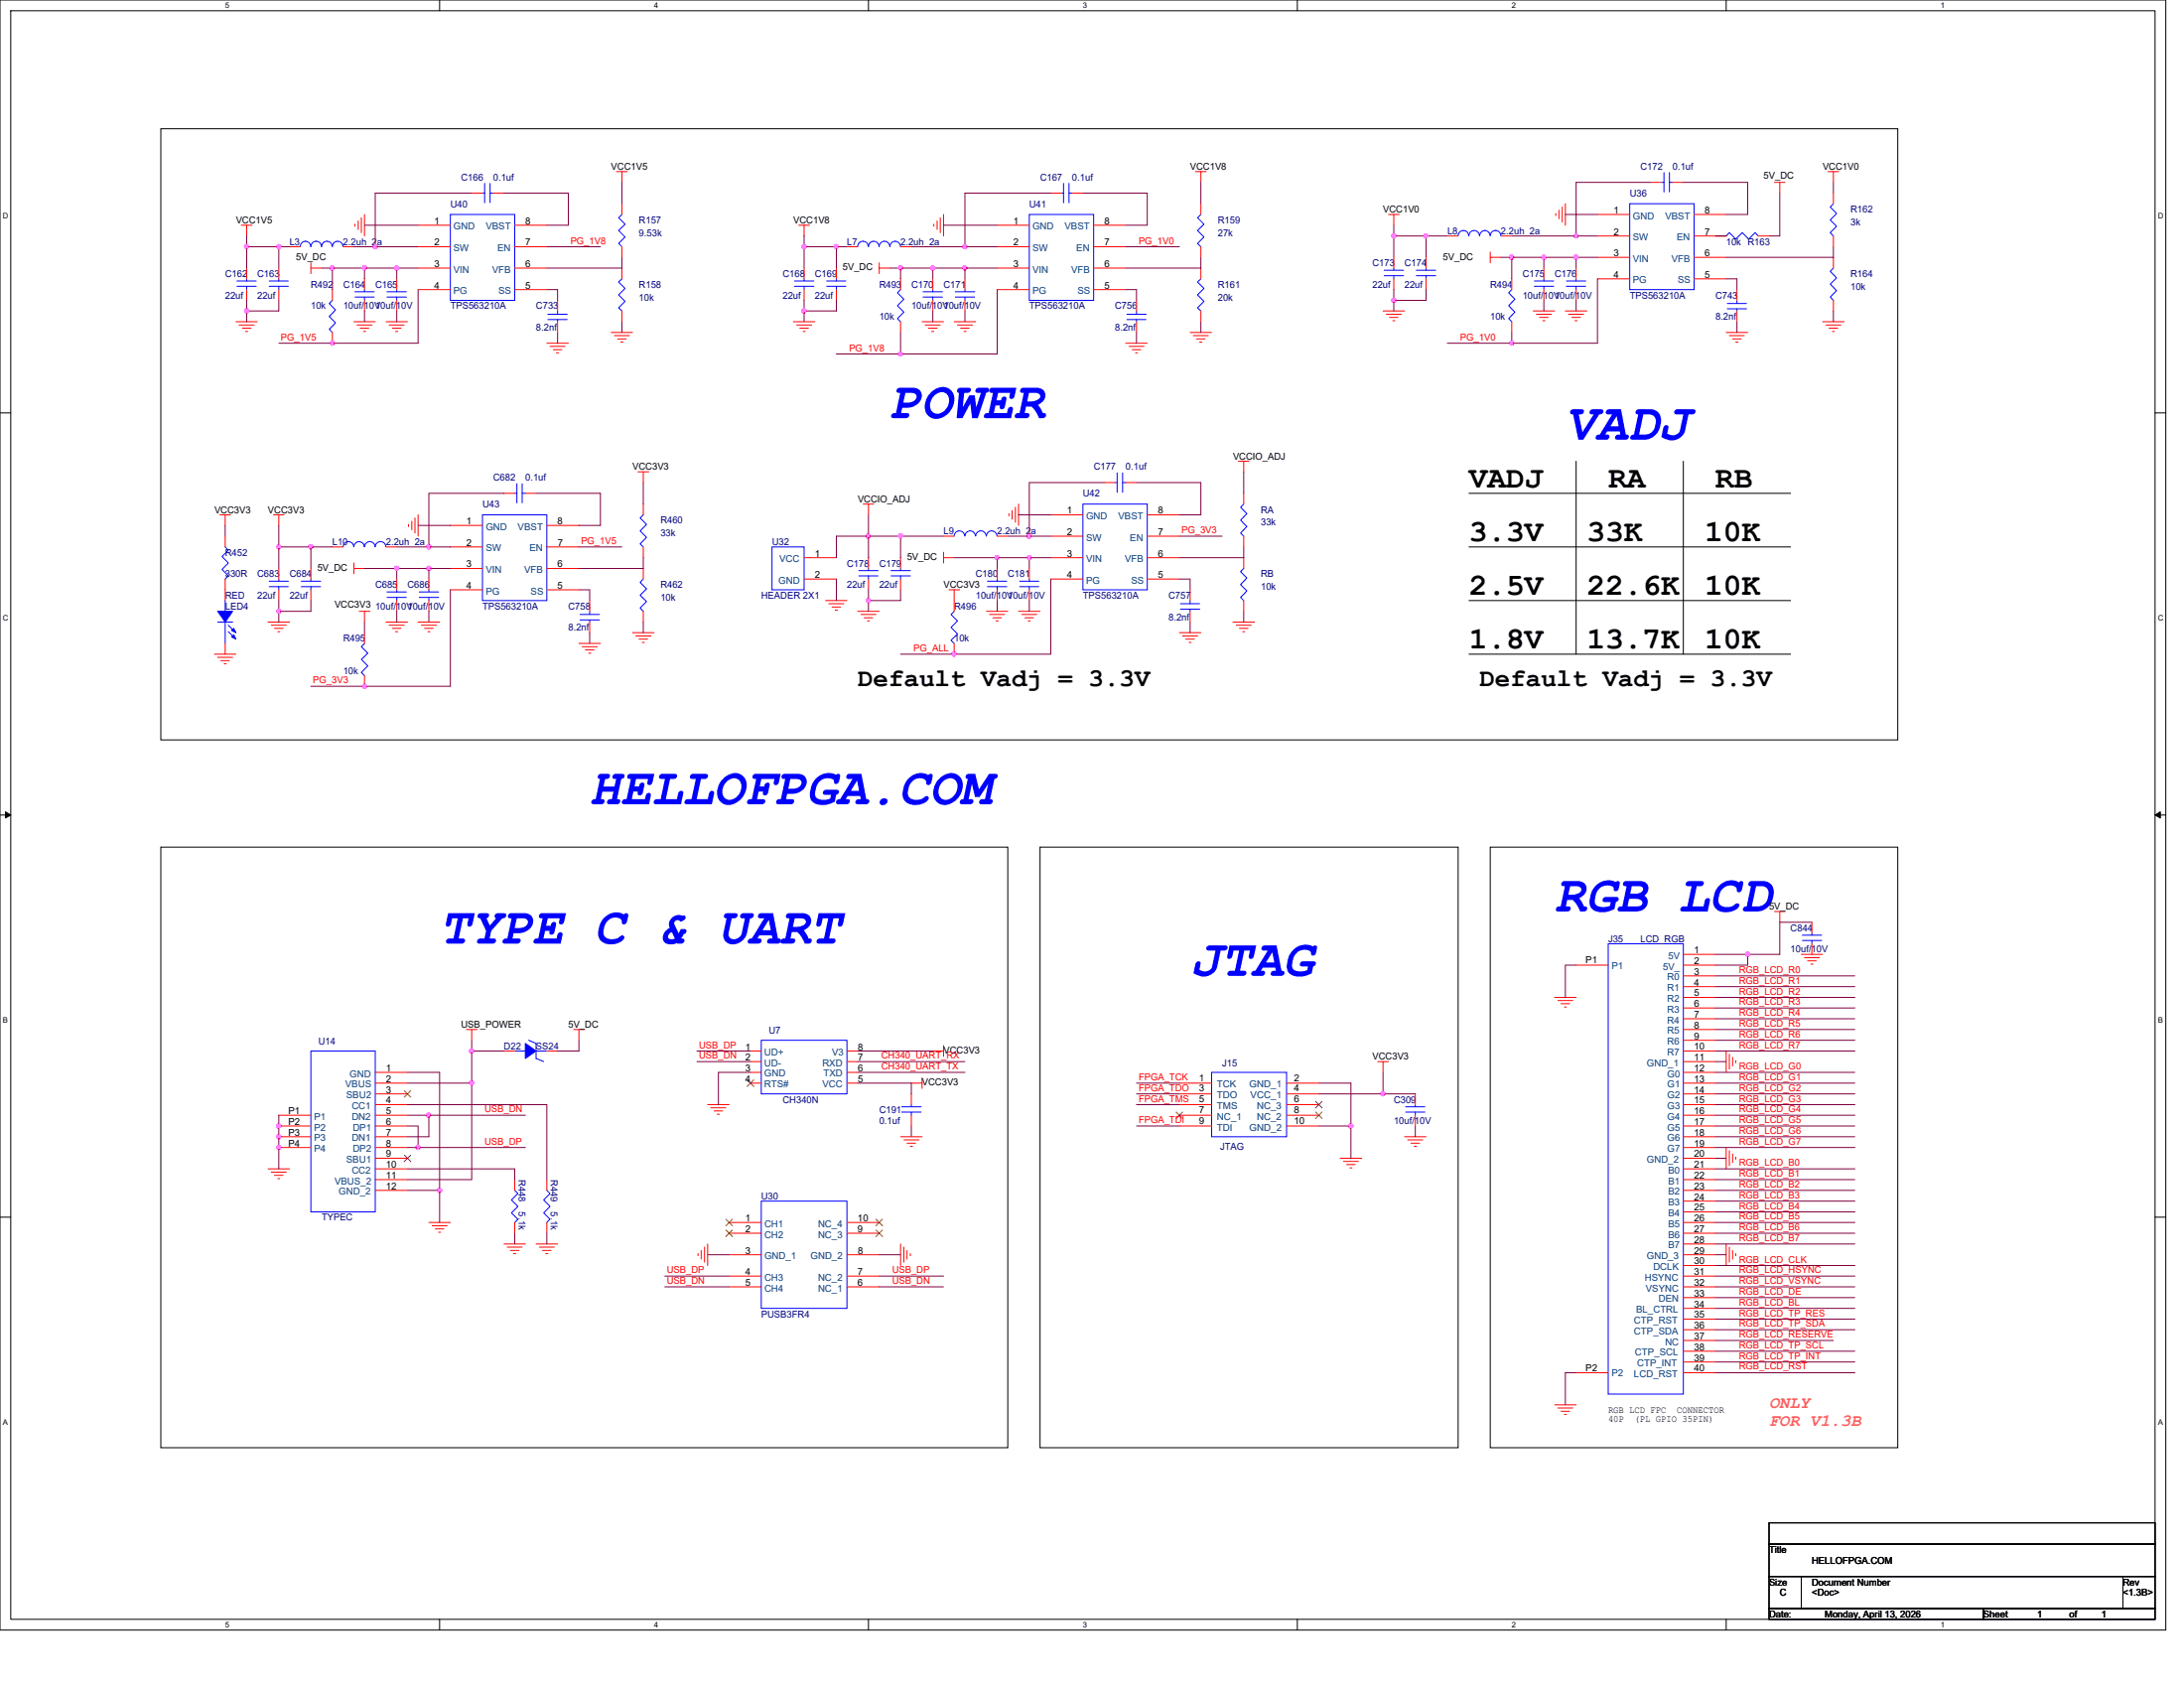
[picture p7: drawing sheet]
<svg xmlns="http://www.w3.org/2000/svg" width="279mm" height="216mm" viewBox="0 0 279 216" stroke-linecap="round" stroke-linejoin="round" font-family="sans-serif">
<path d="M0 0h277.1v208.5h-277.1zM1.4 1.4h274.3v205.7h-274.3z" fill="none" stroke="#000" stroke-width=".13"/>
<g fill="#fff">
<path d="M28.8 .1h.6v1.1h-.6z"/>
<path d="M28.8 207.3h.6v1.1h-.6z"/>
</g>
<path d="M56.2 0v1.4M56.2 207.1v1.4" fill="none" stroke="#000" stroke-width=".13"/>
<g fill="#fff">
<path d="M83.7 .1h.5v1.1h-.5z"/>
<path d="M83.7 207.3h.5v1.1h-.5z"/>
</g>
<path d="M111.1 0v1.4M111.1 207.1v1.4" fill="none" stroke="#000" stroke-width=".13"/>
<g fill="#fff">
<path d="M138.5 .1h.6v1.1h-.6z"/>
<path d="M138.5 207.3h.6v1.1h-.6z"/>
</g>
<path d="M166 0v1.4M166 207.1v1.4" fill="none" stroke="#000" stroke-width=".13"/>
<g fill="#fff">
<path d="M193.4 .1h.6v1.1h-.6z"/>
<path d="M193.4 207.3h.6v1.1h-.6z"/>
</g>
<path d="M220.8 0v1.4M220.8 207.1v1.4" fill="none" stroke="#000" stroke-width=".13"/>
<g fill="#fff">
<path d="M248.3 .1h.5v1.1h-.5z"/>
<path d="M248.3 207.3h.5v1.1h-.5z"/>
<path d="M.4 27.1h.7v1.1h-.7z"/>
<path d="M276.1 27.1h.7v1.1h-.7z"/>
<path d="M.4 78.5h.7v1.1h-.7z"/>
<path d="M276.1 78.5h.7v1.1h-.7z"/>
</g>
<path d="M0 52.8h1.4M275.7 52.8h1.4" fill="none" stroke="#000" stroke-width=".13"/>
<g fill="#fff">
<path d="M.4 130h.6v1.1h-.6z"/>
<path d="M276.1 130h.6v1.1h-.6z"/>
</g>
<path d="M0 104.2h1.4M275.7 104.2h1.4" fill="none" stroke="#000" stroke-width=".13"/>
<path d="M.7 103.8l.7 .4-.7 .4zM275.7 104.2l.7-.4v.8z" fill="#000" stroke="#000" stroke-width=".13"/>
<g fill="#fff">
<path d="M.4 181.4h.6v1.1h-.6z"/>
<path d="M276.1 181.4h.6v1.1h-.6z"/>
</g>
<g fill="none" stroke="#000" stroke-width=".13">
<path d="M20.6 16.5h222.2v78.1h-222.2zM201.6 59v24.7M215.3 59v24.7M187.9 63.1h41.2M187.9 70h41.2M187.9 76.8h41.2M187.9 83.7h41.2M20.6 108.4h108.3v76.8h-108.3zM133.1 108.4h53.4v76.8h-53.4zM190.6 108.4h52.2v76.8h-52.2zM0 155.7h1.4M275.7 155.7h1.4"/>
<path d="M226.3 194.8h49.4v2.7h-49.4zM226.3 197.5h49.4v4.1h-49.4zM226.3 201.6h4.1v4.1h-4.1zM226.3 205.7h27.4v1.4h-27.4zM230.4 201.6h41.2v4.1h-41.2zM253.7 205.7h22v1.4h-22zM271.6 201.6h4.1v4.1h-4.1z"/>
</g>
<g fill="none" stroke="#f00" stroke-width=".13">
<path d="M30.9 28.8h1.3M31.6 28.8v1.4M31.6 34.3v1.4M31.6 37v1.4M35.7 34.3v1.4M35.7 37v1.4M37 31.6h1.4M39.8 34.3h1.3M39.8 33.6v1.4M42.5 37v1.4M43.9 31.6h1.4M45.4 28.7v.2"/>
<path d="M45.8 28.3v1.1M46.2 27.9v1.9M46.6 27.4v2.8M46.6 35.7v1.3M46.6 38.4v1.4M50.8 35.7v1.3M50.8 38.4v1.4M53.5 28.8h4.1M53.5 31.6h4.1M53.5 34.3h4.1M53.5 37h4.1M60.3 24.7h1.4"/>
<path d="M63.1 24.7h1.4M65.8 34.3h4.2M65.8 31.6h4.2M65.8 28.8h4.2M65.8 37h4.2M71.3 38.4v1.4M78.9 21.9h1.3M79.6 21.9v1.4M79.6 31.6v1.3M79.6 26.1v1.3M79.6 39.8v1.3M79.6 34.3v1.4"/>
<path d="M102.2 28.8h1.4M102.9 28.8v1.4M102.9 34.3v1.4M102.9 37v1.4M107 34.3v1.4M107 37v1.4M108.4 31.6h1.3M112.5 34.3h1.4M112.5 33.6v1.4M115.2 35.7v1.3M115.2 31.6h1.4M119.3 35.7v1.3"/>
<path d="M119.3 38.4v1.4M119.5 28.7v.2M119.9 28.3v1.1M120.3 27.9v1.9M120.7 27.4v2.8M123.4 35.7v1.3M123.4 38.4v1.4M127.6 28.8h4.1M127.6 31.6h4.1M127.6 34.3h4.1M127.6 37h4.1M134.4 24.7h1.4"/>
<path d="M137.2 24.7h1.3M139.9 34.3h4.1M139.9 31.6h4.1M139.9 28.8h4.1M139.9 37h4.1M145.4 38.4v1.4M152.9 21.9h1.4M153.6 39.8v1.3M153.6 34.3v1.4M153.6 31.6v1.3M153.6 26.1v1.3M153.6 21.9v1.4"/>
<path d="M176.9 39.8h2.8M177.6 27.4h1.4M178.3 27.4v1.4M178.3 32.9v1.4M178.3 35.7v1.3M182.4 32.9v1.4M182.4 35.7v1.3M185.2 30.2h1.3M190.6 32.9h1.4M190.6 32.2v1.4M192 30.2h1.4M193.4 35.7v1.3"/>
<path d="M196.2 39.8h2.7M197.5 34.3v1.4M197.5 37v1.4M199 27.3v.3M199.4 26.9v1.1M199.9 26.5v1.9M200.3 26.1v2.7M200.3 39.8h2.7M201.6 34.3v1.4M201.6 37v1.4M204.4 27.4h4.1M204.4 30.2h4.1"/>
<path d="M204.4 32.9h4.1M204.4 35.7h4.1M211.2 23.3h1.4M214 23.3h1.3M216.7 30.2h4.1h-1.3M216.7 32.9h4.1M216.7 27.4h4.1M216.7 35.7h4.1M222.2 39.8v1.3M222.2 37v1.4M224.9 30.2h1.4M227 23.3h1.4"/>
<path d="M227.7 23.3v1.4M233.9 21.9h1.3M234.5 30.2v1.4M234.5 24.7v1.4M234.5 38.4v1.4M234.5 32.9v1.4M234.5 21.9v1.4M30.2 41.1h2.7M30.6 41.6h1.9M31 42h1.1M31.4 42.4h.3M42.5 42.5v1.4"/>
<path d="M45.3 41.1h2.7M45.7 41.6h1.9M46.1 42h1.1M46.5 42.4h.3M49.4 41.1h2.7M49.8 41.6h1.9M50.2 42h1.1M50.6 42.4h.3M70 43.9h2.7M70.4 44.3h1.9M70.8 44.7h1.1M71.2 45.1h.3"/>
<path d="M71.3 41.1v1.4M78.2 42.5h2.7M78.6 42.9h1.9M79 43.3h1.1M79.4 43.8h.3M101.5 41.1h2.7M101.9 41.6h1.9M102.3 42h1.1M102.7 42.4h.3M115.2 41.1v1.4M118 41.1h2.7M118.4 41.6h1.9"/>
<path d="M118.8 42h1.1M119.2 42.4h.3M122.1 41.1h2.7M122.5 41.6h1.9M122.9 42h1.1M123.3 42.4h.3M144 43.9h2.8M144.4 44.3h1.9M144.8 44.7h1.1M145.3 45.1h.2M145.4 41.1v1.4M152.3 42.5h2.7"/>
<path d="M152.7 42.9h1.9M153.1 43.3h1.1M153.5 43.8h.3M158.4 59h1.4M159.1 59v1.3M177.4 40.2h1.9M177.8 40.6h1.1M178.2 41h.3M193.4 41.1v1.4M196.6 40.2h1.9M197 40.6h1.1M197.4 41h.3"/>
<path d="M200.7 40.2h1.9M201.1 40.6h1.1M201.5 41h.3M220.8 42.5h2.8M221.2 42.9h2M221.7 43.3h1.1M222.1 43.8h.2M233.2 41.1h2.7M233.6 41.6h1.9M234 42h1.1M234.4 42.4h.3M28.1 65.8h1.4"/>
<path d="M28.8 65.8v1.4M28.8 68.6v1.4M28.8 74.1v2.7M34.3 79.6h2.7M34.7 80h1.9M35 65.8h1.3M35.7 65.8v1.4M35.7 72.7v1.4M35.7 75.4v1.4M39.8 72.7v1.4M39.8 75.4v1.4M42.5 70h1.4"/>
<path d="M45.3 72.7h1.3M45.3 72v1.4M46 78.2h1.3M46.6 78.2v1.4M49.4 79.6h2.7M49.4 70h1.4M49.8 80h1.9M50.8 74.1v1.3M50.8 76.8v1.4M52.3 67.1v.3M52.7 66.7v1.1M53.1 66.3v1.9"/>
<path d="M53.5 65.8v2.8M53.5 79.6h2.7M53.9 80h1.9M54.9 74.1v1.3M54.9 76.8v1.4M57.6 67.2h4.1M57.6 70h4.1M57.6 72.7h4.1M57.6 75.4h4.1M64.5 63.1h1.3M67.2 63.1h1.4M70 72.7h4.1"/>
<path d="M70 70h4.1M70 67.2h4.1M70 75.4h4.1M75.4 79.6v1.3M75.4 76.8v1.4M81.6 60.3h1.4M82.3 70v1.3M82.3 64.5v1.3M82.3 78.2v1.4M82.3 72.7v1.4M82.3 60.3v1.4M102.9 74.1h4.1"/>
<path d="M102.9 71.3h4.1M105.6 76.8h2.8M106 77.2h2M106.4 77.6h1.1M106.8 78h.3M109.7 78.2h2.8M110.2 78.6h1.9M110.4 64.5h1.4M110.6 79h1.1M111 79.4h.2M111.1 64.5v1.3M111.1 71.3v1.4"/>
<path d="M111.1 74.1v1.3M115.2 71.3v1.4M115.2 74.1v1.3M120.7 71.3h1.4M120.7 70.6v1.4M120.7 68.6h1.4M121.4 75.4h1.4M122.1 75.4v2.8M126.2 78.2h2.7M126.6 78.6h1.9M127 79h1.1M127.4 79.4h.3"/>
<path d="M127.6 68.6h1.3M127.6 72.7v1.4M127.6 75.4v1.4M129.1 65.7v.3M129.5 65.3v1.1M129.9 64.9v1.9M130.3 64.5v2.7M130.3 78.2h2.8M130.7 78.6h1.9M131.1 79h1.1M131.6 79.4h.2M131.7 72.7v1.4"/>
<path d="M131.7 75.4v1.4M134.4 65.8h4.1M134.4 68.6h4.1M134.4 71.3h4.1M134.4 74.1h4.1M141.3 61.7h1.3M144 61.7h1.4M146.8 71.3h4.1M146.8 68.6h4.1M146.8 65.8h4.1M146.8 74.1h4.1M152.3 78.2v1.4"/>
<path d="M152.3 75.4v1.4M157.7 79.6h2.8M158.2 80h1.9M159.1 68.6v1.4M159.1 63.1v1.4M159.1 76.8v1.4M159.1 71.3v1.4M27.4 83.7h2.8M27.9 84.1h1.9M28.3 84.5h1.1M28.7 84.9h.2M28.8 82.3v1.4"/>
<path d="M35.1 80.4h1.1M35.5 80.8h.3M46.6 86.4v1.4M46.6 80.9v1.4M50.2 80.4h1.1M50.6 80.8h.3M54.3 80.4h1.1M54.7 80.8h.3M74.1 82.3h2.7M74.5 82.7h1.9M74.9 83.1h1.1M75.3 83.5h.3"/>
<path d="M80.9 80.9h2.8M81.3 81.3h2M81.7 81.7h1.1M82.2 82.2h.2M122.1 82.3v1.4M150.9 80.9h2.7M151.3 81.3h1.9M151.7 81.7h1.1M152.1 82.2h.3M158.6 80.4h1.1M159 80.8h.2M227 116.6h1.4"/>
<path d="M227.7 116.6v1.4M231.8 118v1.3M48 137.2h4.1M48 138.5h4.1M48 139.9h4.1M59.7 131.7h1.3M60.3 131.7v1.4M64.5 134.4h1.3M70 134.4h1.3M73.4 131.7h1.4M74.1 131.7v1.4M96 137.2h1.4"/>
<path d="M96 134.4h1.4M96 135.8h1.4M96 138.5h1.4M108.4 137.2h1.3M108.4 135.8h1.3M108.4 134.4h1.3M108.4 138.5h1.3M116.6 139.9v1.4M116.6 138.5h1.4M118 137.9v1.3M119.3 134.4h1.4M120.7 133.7v1.4"/>
<path d="M150.9 138.5h4.1M150.9 139.9h4.1M164.6 138.5h4.1M164.6 139.9h4.1M176.3 135.8h1.3M176.9 135.8v1.4M181.1 139.9v1.4M198.9 127.6h2.7M199.3 128h1.9M199.7 128.4h1.1M200.1 128.8h.3M201.6 123.4h4.1"/>
<path d="M215.3 122.1h4.2M215.3 123.4h4.2M215.3 124.8h4.2M215.3 126.2h4.2M215.3 127.6h4.2M215.3 128.9h4.2M215.3 130.3h4.2M215.3 131.7h4.2M215.3 133.1h4.2M215.3 134.4h4.2M215.3 135.8h4.2M215.3 137.2h4.2"/>
<path d="M215.3 138.5h4.2M215.3 139.9h4.2M220.8 134.4v2.8M221.2 134.8v2M221.7 135.2v1.1M222.1 135.7v.2M230.4 122.1h2.8M230.8 122.5h2M231.2 122.9h1.1M231.7 123.3h.2M231.8 120.7v1.4M34.3 149.5h2.7"/>
<path d="M34.7 149.9h1.9M35.1 150.3h1.1M35.5 150.7h.3M35.7 142.6h4.1M35.7 144h4.1M35.7 145.4h4.1M35.7 146.8h4.1M48 141.3h4.1M48 142.6h4.1M48 144h4.1M48 145.4h4.1M48 146.8h4.1"/>
<path d="M48 148.1h4.1M48 149.5h4.1M48 150.9h4.1M48 152.3h4.1M54.9 156.4h2.7M55.3 156.8h1.9M55.7 157.2h1.1M56.1 157.6h.3M64.5 159.1h2.7M64.9 159.5h1.9M65.3 159.9h1.1M65.8 150.9v1.4"/>
<path d="M65.8 156.4v1.3M68.6 159.1h2.7M69 159.5h1.9M69.4 159.9h1.1M70 150.9v1.4M70 156.4v1.3M89.7 159.9v1.1M90.1 159.5v1.9M90.5 159.1v2.8M90.5 141.3h2.8M90.9 141.7h2M91.4 142.1h1.1"/>
<path d="M91.8 142.5h.2M93.3 156.4h4.1M93.3 157.7h4.1M108.4 157.7h4.1M108.4 156.4h4.1M115.2 159.1v2.8M115.2 145.4h2.8M115.6 159.5v1.9M115.6 145.8h2M116 146.2h1.1M116 159.9v1.1M116.5 146.6h.2"/>
<path d="M116.6 142.6v1.4M150.9 141.3h4.1M150.9 142.6h4.1M150.9 144h4.1M164.6 141.3h4.1M164.6 142.6h4.1M164.6 144h4.1M171.4 148.1h2.8M171.9 148.5h1.9M172.3 148.9h1.1M172.7 149.4h.3M179.7 145.4h2.7"/>
<path d="M180.1 145.8h1.9M180.5 146.2h1.1M180.9 146.6h.3M181.1 142.6v1.4M215.3 141.3h4.2M215.3 142.6h4.2M215.3 144h4.2M215.3 145.4h4.2M215.3 146.8h4.2M215.3 148.1h4.2M215.3 149.5h4.2M215.3 150.9h4.2"/>
<path d="M215.3 152.3h4.2M215.3 153.6h4.2M215.3 155h4.2M215.3 156.4h4.2M215.3 157.7h4.2M215.3 159.1h4.2M220.8 146.8v2.7M220.8 159.1v2.8M221.2 147.2v1.9M221.2 159.5v1.9M221.7 147.6v1.1M221.7 159.9v1.1"/>
<path d="M222.1 148v.3M65.7 160.3h.3M69.8 160.3h.3M89.3 160.3v.3M93.3 160.5h4.1M93.3 163.2h4.1M93.3 164.6h4.1M108.4 164.6h4.1M108.4 163.2h4.1M108.4 160.5h4.1M116.5 160.3v.3M198.9 179.7h2.7"/>
<path d="M201.6 175.6h4.1M215.3 160.5h4.2M215.3 161.9h4.2M215.3 163.2h4.2M215.3 164.6h4.2M215.3 166h4.2M215.3 167.3h4.2M215.3 168.7h4.2M215.3 170.1h4.2M215.3 171.4h4.2M215.3 172.8h4.2M215.3 174.2h4.2"/>
<path d="M215.3 175.6h4.2M222.1 160.3v.3M199.3 180.1h1.9M199.7 180.5h1.1M200.1 180.9h.3"/>
</g>
<g fill="none" stroke="#00f" stroke-width=".13">
<path d="M30.3 36.6h2.5M30.3 35.9h2.5M31.6 35.7v.2M31.6 36.6v.4M34.4 36.6h2.5M34.4 35.9h2.5M35.7 35.7v.2M35.7 36.6v.4M39.8 31.5a.67 .67 0 0 0-.7-.6 .67 .67 0 0 0-.7 .6M41.1 31.5a.68 .68 0 0 0-.7-.6 .68 .68 0 0 0-.6 .6M42.5 38.4l-.4 .4 .8 .8-.8 .9 .8 .8-.8 .8 .4 .4M43.9 31.5a.69 .69 0 0 0-.7-.6 .69 .69 0 0 0-.7 .6 .68 .68 0 0 0-.7-.6 .68 .68 0 0 0-.7 .6"/>
<path d="M45.4 38h2.5M45.4 37.3h2.5M46.6 37v.3M46.6 38v.4M49.5 38h2.5M49.5 37.3h2.5M50.8 37v.3M50.8 38v.4M57.6 27.4h8.2v11h-8.2zM61.7 24.7h.3M62 23.5v2.4M62.7 24.7h.4"/>
<path d="M62.7 23.5v2.4M71.3 39.8v.4M79.6 27.4l-.5 .5 .9 .8-.9 .8 .9 .8-.9 .8 .5 .5M79.6 35.7l-.5 .4 .9 .8-.9 .8 .9 .8-.9 .9 .5 .4M101.6 36.6h2.5M101.6 35.9h2.5M102.9 35.7v.2M102.9 36.6v.4M105.7 36.6h2.5M105.7 35.9h2.5M107 35.7v.2M107 36.6v.4"/>
<path d="M112.5 31.5a.69 .69 0 0 0-.7-.6 .69 .69 0 0 0-.7 .6 .68 .68 0 0 0-.7-.6 .68 .68 0 0 0-.7 .6M113.8 31.5a.68 .68 0 0 0-.6-.6 .68 .68 0 0 0-.7 .6M115.2 31.5a.67 .67 0 0 0-.7-.6 .67 .67 0 0 0-.6 .6M115.2 37l-.4 .4 .8 .9-.8 .8 .8 .8-.8 .8 .4 .4M118.1 38h2.5M118.1 37.3h2.5M119.3 37v.3M119.3 38v.4M122.2 38h2.5M122.2 37.3h2.5M123.4 37v.3M123.4 38v.4"/>
<path d="M131.7 27.4h8.2v11h-8.2zM135.8 24.7h.3M136.1 23.5v2.4M136.8 24.7h.4M136.8 23.5v2.4M145.4 39.8v.4M153.6 35.7l-.4 .4 .8 .8-.8 .8 .8 .8-.8 .9 .4 .4M153.6 27.4l-.4 .5 .8 .8-.8 .8 .8 .8-.8 .8 .4 .5M177.1 35.3h2.5M177.1 34.6h2.5M178.3 34.3v.3M178.3 35.3v.4"/>
<path d="M181.2 35.3h2.5M181.2 34.6h2.5M182.4 34.3v.3M182.4 35.3v.4M187.9 30.2a.68 .68 0 0 0-.7-.7 .68 .68 0 0 0-.7 .7M189.3 30.2a.68 .68 0 0 0-.7-.7 .68 .68 0 0 0-.7 .7M190.6 30.2a.67 .67 0 0 0-.6-.7 .67 .67 0 0 0-.7 .7M192 30.2a.68 .68 0 0 0-.7-.7 .68 .68 0 0 0-.7 .7M193.4 37l-.4 .4 .8 .9-.8 .8 .8 .8-.8 .8 .4 .4M196.3 36.6h2.5M196.3 35.9h2.5M197.5 35.7v.2"/>
<path d="M197.5 36.6v.4M200.4 36.6h2.5M200.4 35.9h2.5M201.6 35.7v.2M201.6 36.6v.4M208.5 26.1h8.2v10.9h-8.2zM212.6 23.3h.3M212.9 22.1v2.5M213.6 22.1v2.5M213.6 23.3h.4M220.8 30.2l.4-.4 .9 .8 .8-.8 .8 .8 .8-.8 .4 .4M221 38.8h2.4"/>
<path d="M221 39.5h2.4M222.2 39.5v.3M222.2 38.4v.4M234.5 26.1l-.4 .4 .8 .8-.8 .8 .8 .8-.8 .9 .4 .4M234.5 34.3l-.4 .4 .8 .8-.8 .8 .8 .9-.8 .8 .4 .4M70.1 40.2h2.5M70.1 40.9h2.5M71.3 40.9v.2M144.2 40.2h2.4M144.2 40.9h2.4M145.4 40.9v.2M27.9 79.6h1.9"/>
<path d="M28.8 70l.4 .4-.8 .8 .8 .8-.8 .8 .8 .9-.4 .4M28.8 76.8v1.4M28.8 79.6v2.7M29.2 80l.8 .8M34.4 75h2.5M34.4 74.3h2.5M35.7 74.1v.2M35.7 75v.4M38.5 75h2.5M38.5 74.3h2.5M39.8 74.1v.2M39.8 75v.4"/>
<path d="M43.9 69.9a.68 .68 0 0 1 .7-.6 .68 .68 0 0 1 .7 .6M45.3 69.9a.67 .67 0 0 1 .6-.6 .67 .67 0 0 1 .7 .6M46.6 69.9a.68 .68 0 0 1 .7-.6 .68 .68 0 0 1 .7 .6M48 69.9a.68 .68 0 0 1 .7-.6 .68 .68 0 0 1 .7 .6M49.5 76.4h2.5M49.5 75.7h2.5M50.8 75.4v.3M50.8 76.4v.4M53.6 76.4h2.5M53.6 75.7h2.5M54.9 75.4v.3M54.9 76.4v.4"/>
<path d="M61.7 65.8h8.3v11h-8.3zM65.8 63.1h.3M66.1 61.9v2.4M66.8 63.1h.4M66.8 61.9v2.4M74.2 78.6h2.5M74.2 79.3h2.5M75.4 79.3v.3M75.4 78.2v.4M82.3 65.8l-.4 .5 .8 .8-.8 .8 .8 .8-.8 .9 .4 .4M82.3 74.1l-.4 .4 .8 .8-.8 .8 .8 .8-.8 .9 .4 .4M98.8 70h4.1v5.4h-4.1z"/>
<path d="M109.9 73.7h2.4M109.9 73h2.4M111.1 72.7v.3M111.1 73.7v.4M114 73.7h2.5M114 73h2.5M115.2 72.7v.3M115.2 73.7v.4M122.1 78.2l-.4 .4 .8 .8-.8 .8 .8 .9-.8 .8 .4 .4M122.1 68.6a.68 .68 0 0 1 .6-.7 .68 .68 0 0 1 .7 .7M123.4 68.6a.68 .68 0 0 1 .7-.7 .68 .68 0 0 1 .7 .7 .69 .69 0 0 1 .7-.7 .69 .69 0 0 1 .7 .7M126.2 68.6a.68 .68 0 0 1 .7-.7 .68 .68 0 0 1 .7 .7"/>
<path d="M126.3 75h2.5M126.3 74.3h2.5M127.6 74.1v.2M127.6 75v.4M130.5 75h2.4M130.5 74.3h2.4M131.7 74.1v.2M131.7 75v.4M138.5 64.5h8.3v10.9h-8.3zM142.6 61.7h.3M142.9 60.5v2.5M143.6 61.7h.4"/>
<path d="M143.6 60.5v2.5M151 77.2h2.5M151 77.9h2.5M152.3 77.9v.3M152.3 76.8v.4M159.1 64.5l-.4 .4 .8 .8-.8 .8 .8 .9-.8 .8 .4 .4M159.1 72.7l-.4 .4 .8 .8-.8 .9 .8 .8-.8 .8 .4 .4M29.2 80.8l.8 .8M46.6 82.3l-.4 .4 .9 .8-.9 .8 .9 .9-.9 .8 .4 .4M230.6 119.6h2.4M231.8 119.3v.3M39.8 134.4h8.2v20.6h-8.2z"/>
<path d="M65.8 134.4h1.4M67.6 133.1l1 .4v1.9l1 .4M68.6 134.4h1.4M97.4 133.1h11v6.8h-11zM155 137.2h9.6v8.2h-9.6zM205.7 120.7h9.6v57.6h-9.6zM230.6 120.3h2.4M231.8 120.3v.4M65.8 152.3l.5 .4-.9 .8 .9 .8-.9 .8 .9 .9-.5 .4M70 152.3l.4 .4-.8 .8 .8 .8-.8 .8 .8 .9-.4 .4M97.4 153.6h11v13.7h-11zM115.4 142.2h2.4"/>
<path d="M115.4 141.6h2.4M116.6 141.3v.3M116.6 142.2v.4M179.8 142.2h2.5M179.8 141.6h2.5M181.1 141.3v.3M181.1 142.2v.4"/>
</g>
<g fill="none" stroke="#804000" stroke-width=".13">
<path d="M51.7 139.5l.9 .8M52.5 139.5l-.8 .8M95.6 138.1l.8 .9M96.4 138.1l-.8 .9M51.7 147.7l.9 .9M52.5 147.7l-.8 .9M92.9 156l.8 .8M92.9 157.3l.8 .9M93.7 156l-.8 .8M93.7 157.3l-.8 .9M112.1 157.3l.8 .9M112.1 156l.8 .8"/>
<path d="M112.9 157.3l-.8 .9M112.9 156l-.8 .8M150.5 142.2l.8 .9M151.3 142.2l-.8 .9M168.3 140.9l.8 .8M168.3 142.2l.8 .9M169.1 140.9l-.8 .8M169.1 142.2l-.8 .9"/>
</g>
<g fill="#00f" stroke="#00f" stroke-width=".13">
<path d="M67.2 133.5l1.4 .9-1.4 1z" fill-rule="evenodd"/>
<path d="M27.9 78.2h1.9l-1 1.4z" fill-rule="evenodd"/>
<path d="M29.9 81.2l.3 .5-.6-.2z" fill-rule="evenodd"/>
<path d="M29.9 80.4l.3 .5-.6-.3z" fill-rule="evenodd"/>
</g>
<g fill="none" stroke="#800040" stroke-width=".13">
<path d="M31.6 31.6h4.1M31.6 31.6v2.7M31.6 38.4v1.4M31.6 39.8v1.3M31.6 30.2v1.4M35.7 31.6v2.7M35.7 38.4v1.4h-4.1M35.7 31.6h1.3M41.1 34.3h1.4M42.5 34.3h4.1M42.5 34.3v2.7M45.3 31.6h2.7"/>
<path d="M46.6 34.3v1.4M46.6 39.8v1.3M46.6 34.3h4.2M46.6 28.8h6.9M48 31.6h5.5M50.8 39.8v1.3M50.8 34.3v1.4M50.8 34.3h2.7M53.5 37v6.9h-17.8M60.3 24.7h-12.3v6.9M64.5 24.7h8.2v4.1h-2.7M70 31.6h6.8"/>
<path d="M70 37h1.3v1.4M79.6 23.3v2.8M79.6 32.9v1.4h-9.6M102.9 30.2v1.4M102.9 31.6v2.7M102.9 38.4v1.4M102.9 31.6h4.1M102.9 39.8v1.3M107 31.6h1.4M107 31.6v2.7M107 38.4v1.4h-4.1M113.9 34.3h1.3"/>
<path d="M115.2 34.3v1.4M115.2 34.3h4.1M116.6 31.6h6.8M119.3 34.3v1.4M119.3 39.8v1.3M119.3 34.3h4.1M120.7 28.8h6.9M123.4 34.3v1.4M123.4 31.6h4.2M123.4 34.3h4.2M123.4 39.8v1.3M127.6 37v8.3h-12.4"/>
<path d="M134.4 24.7h-11v6.9M138.5 24.7h8.3v4.1h-2.8M144 37h1.4v1.4M144 31.6h6.9M153.6 23.3v2.8M153.6 32.9v1.4h-9.6M178.3 30.2v2.7M178.3 30.2h4.1M178.3 28.8v1.4M178.3 37v1.4M178.3 38.4v1.4M182.4 30.2h2.8"/>
<path d="M182.4 30.2v2.7M182.4 37v1.4h-4.1M192 32.9h1.4M193.4 32.9v2.8M193.4 32.9h4.1M193.4 30.2h8.2M197.5 32.9v1.4M197.5 38.4v1.4M197.5 32.9h4.1M200.3 27.4h4.1M201.6 30.2h2.8M201.6 32.9h2.8"/>
<path d="M201.6 32.9v1.4M201.6 38.4v1.4M204.4 35.7v8.2h-11M211.2 23.3h-9.6v6.9M215.3 23.3h8.3v4.1h-2.8M219.5 30.2h1.3M220.8 35.7h1.4v1.3M227.7 24.7v5.5h-1.4M234.5 23.3v1.4M234.5 31.6v1.3h-13.7M234.5 39.8v1.3M71.3 42.5v1.4"/>
<path d="M79.6 41.1v1.4M107 45.3h8.2M115.2 42.5v2.8M145.4 42.5v1.4M153.6 41.1v1.4M185.2 43.9h8.2M193.4 42.5v1.4M222.2 41.1v1.4M28.8 67.2v1.4M35.7 70h4.1M35.7 67.2v2.8M35.7 70v2.7"/>
<path d="M35.7 76.8v1.4M35.7 78.2v1.4M39.8 70v2.7M39.8 70h2.7M39.8 76.8v1.4h-4.1M46.6 72.7h4.2M46.6 79.6v1.3M50.8 70h4.1M50.8 72.7h4.1M50.8 72.7v1.4M50.8 78.2v1.4M53.5 67.2h4.1"/>
<path d="M54.9 72.7v1.4M54.9 78.2v1.4M54.9 70h2.7M54.9 72.7h2.7M57.6 75.4v12.4h-17.8M64.5 63.1h-9.6v6.9M68.6 63.1h8.2v4.1h-2.7M74.1 70h5.5M74.1 75.4h1.3v1.4M82.3 61.7v2.8M82.3 71.3v1.4h-8.2M82.3 79.6v1.3"/>
<path d="M107 74.1v2.7M111.1 65.8v2.8h-4.1v2.7M111.1 75.4v1.4M111.1 76.8v1.4M115.2 68.6h-4.1v2.7M115.2 68.6v2.7M115.2 75.4v1.4h-4.1M115.2 68.6h5.5M122.1 71.3h5.5M127.6 71.3v1.4M127.6 76.8v1.4M127.6 71.3h4.1"/>
<path d="M128.9 68.6h2.8M130.3 65.8h4.1M131.7 68.6h2.7M131.7 71.3h2.7M131.7 71.3v1.4M131.7 76.8v1.4M134.4 74.1v9.6h-19.2M141.3 61.7h-9.6v6.9M145.4 61.7h8.2v4.1h-2.7M150.9 74.1h1.4v1.3M150.9 68.6h5.5M152.3 79.6v1.3"/>
<path d="M159.1 60.3v2.8M159.1 70v1.3h-8.2M159.1 78.2v1.4M75.4 80.9v1.4M231.8 118h-4.1v4.1h-4.1M52.1 138.5h8.2M52.1 137.2h4.1v15.1M60.3 134.4v4.1M60.3 138.5v12.4h-8.2M60.3 134.4h4.2M60.3 133.1v1.3M74.1 133.1v1.3h-2.8"/>
<path d="M89.2 134.4h6.8M89.2 135.8h6.8M96 137.2h-4.1v4.1M109.7 137.2h13.7M109.7 134.4h9.6M109.7 138.5h6.9v1.4M109.7 135.8h13.7M145.4 138.5h5.5M145.4 139.9h5.5M168.7 138.5h4.1v5.5M168.7 139.9h8.2M176.9 137.2v2.7"/>
<path d="M176.9 139.9h4.2M201.6 123.4h-1.3v4.2M219.5 122.1h4.1M219.5 126.2h17.8M219.5 127.6h17.8M219.5 128.9h17.8M219.5 130.3h17.8M219.5 131.7h17.8M219.5 133.1h17.8M219.5 134.4h17.8M219.5 137.2h17.8M219.5 138.5h17.8"/>
<path d="M219.5 139.9h17.8M219.5 135.8h1.3M219.5 124.8h17.8M223.6 122.1v1.3h-4.1M35.7 142.6v6.9M52.1 144h1.4v2.8M52.1 146.8h1.4M52.1 152.3h4.1M52.1 142.6h2.8M52.1 149.5h13.7v1.4M52.1 141.3h17.9v9.6M53.5 146.8h13.7"/>
<path d="M54.9 142.6h12.3M54.9 142.6v2.8h-2.8M56.2 152.3v4.1M65.8 157.7v1.4M70 157.7v1.4M116.6 144v1.4M145.4 141.3h5.5M145.4 144h5.5M168.7 144h4.1M172.8 144v4.1M181.1 144v1.4M219.5 141.3h17.8"/>
<path d="M219.5 142.6h17.8M219.5 144h17.8M219.5 145.4h17.8M219.5 146.8h17.8M219.5 149.5h17.8M219.5 150.9h17.8M219.5 152.3h17.8M219.5 153.6h17.8M219.5 155h17.8M219.5 156.4h17.8M219.5 157.7h17.8M219.5 159.1h17.8"/>
<path d="M219.5 148.1h1.3M85 163.2h8.3M85 164.6h8.3M90.5 160.5h2.8M112.5 163.2h8.2M112.5 164.6h8.2M112.5 160.5h2.7M201.6 175.6h-1.3v4.1M219.5 161.9h17.8M219.5 163.2h17.8M219.5 164.6h17.8M219.5 166h17.8"/>
<path d="M219.5 167.3h17.8M219.5 168.7h17.8M219.5 170.1h17.8M219.5 172.8h17.8M219.5 174.2h17.8M219.5 175.6h17.8M219.5 160.5h1.3M219.5 171.4h15"/>
</g>
<g fill="#f0f" stroke="#f0f" stroke-width=".13">
<circle cx="48" cy="31.5" r=".27"/>
<circle cx="31.5" cy="31.5" r=".27"/>
<circle cx="35.7" cy="31.5" r=".27"/>
<circle cx="42.5" cy="34.3" r=".27"/>
<circle cx="46.6" cy="34.3" r=".27"/>
<circle cx="50.7" cy="34.3" r=".27"/>
<circle cx="31.5" cy="39.8" r=".27"/>
<circle cx="42.5" cy="43.9" r=".27"/>
<circle cx="123.4" cy="31.5" r=".27"/>
<circle cx="107" cy="31.5" r=".27"/>
<circle cx="102.9" cy="31.5" r=".27"/>
<circle cx="115.2" cy="34.3" r=".27"/>
<circle cx="123.4" cy="34.3" r=".27"/>
<circle cx="119.3" cy="34.3" r=".27"/>
<circle cx="102.9" cy="39.8" r=".27"/>
<circle cx="115.2" cy="45.3" r=".27"/>
<circle cx="201.6" cy="30.2" r=".27"/>
<circle cx="178.3" cy="30.2" r=".27"/>
<circle cx="182.4" cy="30.2" r=".27"/>
<circle cx="193.4" cy="32.9" r=".27"/>
<circle cx="197.5" cy="32.9" r=".27"/>
<circle cx="201.6" cy="32.9" r=".27"/>
<circle cx="178.3" cy="38.4" r=".27"/>
<circle cx="193.4" cy="43.9" r=".27"/>
<circle cx="39.8" cy="69.9" r=".27"/>
<circle cx="35.7" cy="69.9" r=".27"/>
<circle cx="54.9" cy="69.9" r=".27"/>
<circle cx="54.9" cy="72.7" r=".27"/>
<circle cx="50.7" cy="72.7" r=".27"/>
<circle cx="35.7" cy="78.2" r=".27"/>
<circle cx="46.6" cy="87.8" r=".27"/>
<circle cx="60.3" cy="134.4" r=".27"/>
<circle cx="60.3" cy="138.5" r=".27"/>
<circle cx="54.9" cy="142.6" r=".27"/>
<circle cx="35.7" cy="145.4" r=".27"/>
<circle cx="35.7" cy="144" r=".27"/>
<circle cx="53.5" cy="146.8" r=".27"/>
<circle cx="35.7" cy="146.8" r=".27"/>
<circle cx="56.2" cy="152.2" r=".27"/>
<circle cx="176.9" cy="139.9" r=".27"/>
<circle cx="172.8" cy="144" r=".27"/>
<circle cx="131.7" cy="68.6" r=".27"/>
<circle cx="111.1" cy="68.6" r=".27"/>
<circle cx="115.2" cy="68.6" r=".27"/>
<circle cx="127.6" cy="71.3" r=".27"/>
<circle cx="131.7" cy="71.3" r=".27"/>
<circle cx="111.1" cy="76.8" r=".27"/>
<circle cx="122.1" cy="83.7" r=".27"/>
<circle cx="223.6" cy="122.1" r=".27"/>
</g>
<g font-size="6.6" fill="#00f">
<text x="113.9" y="53.5">POWER</text>
<text x="200.3" y="56.2">VADJ</text>
<text x="75.4" y="102.9">HELLOFPGA.COM</text>
<text x="198.9" y="116.6">RGB LCD</text>
<text x="56.2" y="120.7">TYPE C &amp; UART</text>
<text x="152.3" y="124.8">JTAG</text>
</g>
<g font-size="4">
<text x="187.9" y="62.3">VADJ</text>
<text x="205.7" y="62.3">RA</text>
<text x="219.5" y="62.3">RB</text>
<text x="187.9" y="69.2">3.3V</text>
<text x="203" y="69.2">33K</text>
<text x="218.1" y="69.2">10K</text>
<text x="187.9" y="76">2.5V</text>
<text x="203" y="76">22.6K</text>
<text x="218.1" y="76">10K</text>
<text x="187.9" y="82.9">1.8V</text>
<text x="203" y="82.9">13.7K</text>
<text x="218.1" y="82.9">10K</text>
</g>
<g font-size="3.3">
<text x="109.7" y="87.8">Default Vadj = 3.3V</text>
<text x="189.3" y="87.8">Default Vadj = 3.3V</text>
</g>
<g font-size="2.2" fill="#ff8040">
<text x="226.3" y="180.1">ONLY</text>
<text x="226.3" y="182.3">FOR V1.3B</text>
</g>
<g font-size="1.2" fill="#000080">
<text x="59" y="23.1">C166</text>
<text x="63.1" y="23.1">0.1uf</text>
<text x="133.1" y="23.1">C167</text>
<text x="137.2" y="23.1">0.1uf</text>
<text x="209.9" y="21.7">C172</text>
<text x="214" y="21.7">0.1uf</text>
<text x="57.6" y="26.5">U40</text>
<text x="81.7" y="28.6">R157</text>
<text x="131.7" y="26.5">U41</text>
<text x="155.8" y="28.6">R159</text>
<text x="185.2" y="29.9">L8</text>
<text x="192" y="29.9">2.2uh 2a</text>
<text x="208.5" y="25.1">U36</text>
<text x="236.7" y="27.2">R162</text>
<text x="236.7" y="28.8">3k</text>
<text x="28.8" y="35.4">C162</text>
<text x="32.9" y="35.4">C163</text>
<text x="37" y="31.3">L3</text>
<text x="43.9" y="31.3">2.2uh 2a</text>
<text x="81.7" y="30.2">9.53k</text>
<text x="100.1" y="35.4">C168</text>
<text x="104.2" y="35.4">C169</text>
<text x="108.4" y="31.3">L7</text>
<text x="115.2" y="31.3">2.2uh 2a</text>
<text x="155.8" y="30.2">27k</text>
<text x="175.6" y="34">C173</text>
<text x="179.7" y="34">C174</text>
<text x="194.8" y="35.4">C175</text>
<text x="198.9" y="35.4">C176</text>
<text x="220.8" y="31.3">10k R163</text>
<text x="236.7" y="35.4">R164</text>
<text x="28.8" y="38.2">22uf</text>
<text x="32.9" y="38.2">22uf</text>
<text x="39.8" y="36.8">R492</text>
<text x="39.8" y="39.5">10k</text>
<text x="43.9" y="36.8">C164</text>
<text x="43.9" y="39.5">10uf/10V</text>
<text x="48" y="36.8">C165</text>
<text x="48" y="39.5">10uf/10V</text>
<text x="57.6" y="39.5">TPS563210A</text>
<text x="68.6" y="39.5">C733</text>
<text x="81.7" y="36.8">R158</text>
<text x="81.7" y="38.4">10k</text>
<text x="100.1" y="38.2">22uf</text>
<text x="104.2" y="38.2">22uf</text>
<text x="112.5" y="36.8">R493</text>
<text x="112.5" y="40.9">10k</text>
<text x="116.6" y="36.8">C170</text>
<text x="116.6" y="39.5">10uf/10V</text>
<text x="120.7" y="36.8">C171</text>
<text x="120.7" y="39.5">10uf/10V</text>
<text x="131.7" y="39.5">TPS563210A</text>
<text x="142.6" y="39.5">C756</text>
<text x="155.8" y="36.8">R161</text>
<text x="155.8" y="38.4">20k</text>
<text x="175.6" y="36.8">22uf</text>
<text x="179.7" y="36.8">22uf</text>
<text x="190.6" y="36.8">R494</text>
<text x="190.6" y="40.9">10k</text>
<text x="194.8" y="38.2">10uf/10V</text>
<text x="198.9" y="38.2">10uf/10V</text>
<text x="208.5" y="38.2">TPS563210A</text>
<text x="219.5" y="38.2">C743</text>
<text x="219.5" y="40.9">8.2nf</text>
<text x="236.7" y="37.1">10k</text>
<text x="68.6" y="42.3">8.2nf</text>
<text x="142.6" y="42.3">8.2nf</text>
<text x="61.7" y="64.9">U43</text>
<text x="63.1" y="61.5">C682</text>
<text x="67.2" y="61.5">0.1uf</text>
<text x="138.5" y="63.5">U42</text>
<text x="139.9" y="60.1">C177</text>
<text x="144" y="60.1">0.1uf</text>
<text x="161.3" y="65.6">RA</text>
<text x="28.8" y="71.1">R452</text>
<text x="42.5" y="69.7">L10</text>
<text x="49.4" y="69.7">2.2uh 2a</text>
<text x="84.5" y="67">R460</text>
<text x="84.5" y="68.6">33k</text>
<text x="98.8" y="69.7">U32</text>
<text x="120.7" y="68.3">L9</text>
<text x="127.6" y="68.3">2.2uh 2a</text>
<text x="161.3" y="67.2">33k</text>
<text x="28.8" y="73.8">330R</text>
<text x="28.8" y="77.9">LED4</text>
<text x="28.8" y="76.6">RED</text>
<text x="32.9" y="73.8">C683</text>
<text x="32.9" y="76.6">22uf</text>
<text x="37" y="73.8">C684</text>
<text x="37" y="76.6">22uf</text>
<text x="48" y="75.2">C685</text>
<text x="48" y="77.9">10uf/10V</text>
<text x="52.1" y="75.2">C686</text>
<text x="52.1" y="77.9">10uf/10V</text>
<text x="61.7" y="77.9">TPS563210A</text>
<text x="72.7" y="77.9">C758</text>
<text x="84.5" y="75.2">R462</text>
<text x="84.5" y="76.8">10k</text>
<text x="97.4" y="76.6">HEADER 2X1</text>
<text x="108.4" y="72.5">C178</text>
<text x="108.4" y="75.2">22uf</text>
<text x="112.5" y="72.5">C179</text>
<text x="112.5" y="75.2">22uf</text>
<text x="122.1" y="77.9">R496</text>
<text x="124.8" y="73.8">C180</text>
<text x="124.8" y="76.6">10uf/10V</text>
<text x="128.9" y="73.8">C181</text>
<text x="128.9" y="76.6">10uf/10V</text>
<text x="138.5" y="76.6">TPS563210A</text>
<text x="149.5" y="76.6">C757</text>
<text x="161.3" y="73.8">RB</text>
<text x="161.3" y="75.5">10k</text>
<text x="43.9" y="82">R495</text>
<text x="72.7" y="80.7">8.2nf</text>
<text x="122.1" y="82">10k</text>
<text x="149.5" y="79.3">8.2nf</text>
<text x="43.9" y="86.2">10k</text>
<text x="229.1" y="119.1">C844</text>
<text x="205.7" y="120.5">J35</text>
<text x="209.9" y="120.5">LCD_RGB</text>
<text x="229.1" y="121.8">10uf/10V</text>
<text x="40.7" y="133.6">U14</text>
<text x="64.5" y="134.2">D22</text>
<text x="68.6" y="134.2">SS24</text>
<text x="98.3" y="132.2">U7</text>
<text x="156.4" y="136.4">J15</text>
<text x="100.1" y="141">CH340N</text>
<text x="112.5" y="142.4">C191</text>
<text x="112.5" y="143.8">0.1uf</text>
<text x="178.3" y="141">C309</text>
<text x="178.3" y="143.8">10uf/10V</text>
<text x="156.1" y="147.1">JTAG</text>
<text x="66.3" y="150.9" transform="rotate(90 66.3 150.9)">R448</text>
<text x="66.3" y="155" transform="rotate(90 66.3 155)">5.1k</text>
<text x="70.5" y="150.9" transform="rotate(90 70.5 150.9)">R449</text>
<text x="70.5" y="155" transform="rotate(90 70.5 155)">5.1k</text>
<text x="97.4" y="153.4">U30</text>
<text x="41.1" y="156.1">TYPEC</text>
<text x="97.4" y="168.5">PUSB3FR4</text>
</g>
<g font-size="1.2">
<text x="78.2" y="21.7">VCC1V5</text>
<text x="152.3" y="21.7">VCC1V8</text>
<text x="225.6" y="22.8">5V_DC</text>
<text x="233.2" y="21.7">VCC1V0</text>
<text x="30.2" y="28.6">VCC1V5</text>
<text x="55.6" y="28.7">1</text>
<text x="67.2" y="28.7">8</text>
<text x="101.5" y="28.6">VCC1V8</text>
<text x="129.6" y="28.7">1</text>
<text x="141.3" y="28.7">8</text>
<text x="176.9" y="27.2">VCC1V0</text>
<text x="206.4" y="27.3">1</text>
<text x="218.1" y="27.3">8</text>
<text x="37.9" y="33.2">5V_DC</text>
<text x="55.6" y="31.4">2</text>
<text x="55.6" y="34.2">3</text>
<text x="67.2" y="31.4">7</text>
<text x="67.2" y="34.2">6</text>
<text x="107.8" y="34.6">5V_DC</text>
<text x="129.6" y="31.4">2</text>
<text x="129.6" y="34.2">3</text>
<text x="141.3" y="34.2">6</text>
<text x="141.3" y="31.4">7</text>
<text x="184.6" y="33.2">5V_DC</text>
<text x="206.4" y="30.1">2</text>
<text x="206.4" y="32.8">3</text>
<text x="206.4" y="35.6">4</text>
<text x="218.1" y="35.6">5</text>
<text x="218.1" y="32.8">6</text>
<text x="218.1" y="30.1">7</text>
<text x="55.6" y="36.9">4</text>
<text x="67.2" y="36.9">5</text>
<text x="129.6" y="36.9">4</text>
<text x="141.3" y="36.9">5</text>
<text x="157.7" y="58.7">VCCIO_ADJ</text>
<text x="27.4" y="65.6">VCC3V3</text>
<text x="34.3" y="65.6">VCC3V3</text>
<text x="80.9" y="60.1">VCC3V3</text>
<text x="109.7" y="64.2">VCCIO_ADJ</text>
<text x="136.5" y="65.7">1</text>
<text x="148.1" y="65.7">8</text>
<text x="59.7" y="67.1">1</text>
<text x="59.7" y="69.9">2</text>
<text x="71.3" y="67.1">8</text>
<text x="71.3" y="69.9">7</text>
<text x="104.2" y="71.2">1</text>
<text x="116" y="71.6">5V_DC</text>
<text x="136.5" y="68.5">2</text>
<text x="136.5" y="71.2">3</text>
<text x="148.1" y="71.2">6</text>
<text x="148.1" y="68.5">7</text>
<text x="40.6" y="73">5V_DC</text>
<text x="42.8" y="77.7">VCC3V3</text>
<text x="59.7" y="72.6">3</text>
<text x="59.7" y="75.3">4</text>
<text x="71.3" y="72.6">6</text>
<text x="71.3" y="75.3">5</text>
<text x="104.2" y="74">2</text>
<text x="120.7" y="75.2">VCC3V3</text>
<text x="136.5" y="74">4</text>
<text x="148.1" y="74">5</text>
<text x="226.3" y="116.3">5V_DC</text>
<text x="202.9" y="123.2">P1</text>
<text x="216.7" y="124.7">3</text>
<text x="216.7" y="123.3">2</text>
<text x="216.7" y="122">1</text>
<text x="59" y="131.4">USB_POWER</text>
<text x="72.7" y="131.4">5V_DC</text>
<text x="216.7" y="126.1">4</text>
<text x="216.7" y="127.4">5</text>
<text x="216.7" y="128.8">6</text>
<text x="216.7" y="130.2">7</text>
<text x="216.7" y="131.6">8</text>
<text x="49.4" y="137.1">1</text>
<text x="95.3" y="137.1">3</text>
<text x="95.3" y="134.3">1</text>
<text x="95.3" y="135.7">2</text>
<text x="109.7" y="137.1">6</text>
<text x="109.7" y="135.7">7</text>
<text x="109.7" y="134.3">8</text>
<text x="120.7" y="134.7">VCC3V3</text>
<text x="175.6" y="135.6">VCC3V3</text>
<text x="216.7" y="135.7">11</text>
<text x="216.7" y="132.9">9</text>
<text x="216.7" y="134.3">10</text>
<text x="216.7" y="137.1">12</text>
<text x="36.9" y="142.5">P1</text>
<text x="36.9" y="143.9">P2</text>
<text x="49.4" y="139.8">3</text>
<text x="49.4" y="143.9">6</text>
<text x="49.4" y="138.4">2</text>
<text x="49.4" y="141.2">4</text>
<text x="49.4" y="142.5">5</text>
<text x="95.3" y="138.4">4</text>
<text x="109.7" y="138.4">5</text>
<text x="118" y="138.8">VCC3V3</text>
<text x="153.4" y="138.2">1</text>
<text x="153.4" y="139.6">3</text>
<text x="153.4" y="141">5</text>
<text x="153.4" y="142.3">7</text>
<text x="153.4" y="143.7">9</text>
<text x="165.5" y="139.6">4</text>
<text x="165.5" y="141">6</text>
<text x="165.5" y="142.3">8</text>
<text x="165.5" y="138.2">2</text>
<text x="165.5" y="143.7">10</text>
<text x="216.7" y="138.4">13</text>
<text x="216.7" y="139.8">14</text>
<text x="216.7" y="141.2">15</text>
<text x="216.7" y="142.5">16</text>
<text x="216.7" y="143.9">17</text>
<text x="36.9" y="145.3">P3</text>
<text x="36.9" y="146.6">P4</text>
<text x="49.4" y="148">9</text>
<text x="49.4" y="146.6">8</text>
<text x="49.4" y="145.3">7</text>
<text x="49.4" y="149.4">10</text>
<text x="216.7" y="148">20</text>
<text x="216.7" y="145.3">18</text>
<text x="216.7" y="146.6">19</text>
<text x="216.7" y="149.4">21</text>
<text x="49.4" y="152.1">12</text>
<text x="49.4" y="150.8">11</text>
<text x="216.7" y="150.8">22</text>
<text x="216.7" y="152.1">23</text>
<text x="216.7" y="153.5">24</text>
<text x="216.7" y="154.9">25</text>
<text x="95.3" y="156.3">1</text>
<text x="95.3" y="157.6">2</text>
<text x="95.3" y="160.4">3</text>
<text x="109.7" y="157.6">9</text>
<text x="109.7" y="156.3">10</text>
<text x="109.7" y="160.4">8</text>
<text x="216.7" y="160.4">29</text>
<text x="216.7" y="161.7">30</text>
<text x="216.7" y="156.3">26</text>
<text x="216.7" y="157.6">27</text>
<text x="216.7" y="159">28</text>
<text x="95.3" y="163.1">4</text>
<text x="95.3" y="164.5">5</text>
<text x="109.7" y="164.5">6</text>
<text x="109.7" y="163.1">7</text>
<text x="216.7" y="163.1">31</text>
<text x="216.7" y="164.5">32</text>
<text x="216.7" y="167.2">34</text>
<text x="216.7" y="165.9">33</text>
<text x="216.7" y="168.6">35</text>
<text x="216.7" y="170">36</text>
<text x="216.7" y="171.3">37</text>
<text x="216.7" y="172.7">38</text>
<text x="202.9" y="175.3">P2</text>
<text x="216.7" y="174.1">39</text>
<text x="216.7" y="175.5">40</text>
<text x="205.7" y="180.7">RGB LCD FPC</text>
<text x="205.7" y="181.9">40P</text>
<text x="209.1" y="181.9">(PL GPIO 35PIN)</text>
<text x="214.5" y="180.7">CONNECTOR</text>
<text x="226.3" y="198.6">Title</text>
<text x="226.3" y="202.8">Size</text>
<text x="231.8" y="202.8">Document Number</text>
<text x="231.8" y="200">HELLOFPGA.COM</text>
<text x="271.6" y="202.8">Rev</text>
<text x="226.3" y="206.9">Date:</text>
<text x="227.7" y="204.1">C</text>
<text x="231.8" y="204.1">&lt;Doc&gt;</text>
<text x="233.4" y="206.9">Monday, April 13, 2026</text>
<text x="253.7" y="206.9">Sheet</text>
<text x="260.6" y="206.9">1</text>
<text x="264.7" y="206.9">of</text>
<text x="268.8" y="206.9">1</text>
<text x="271.6" y="204.1">&lt;1.3B&gt;</text>
</g>
<g font-size="1.2" fill="#004080">
<text x="58" y="29.4">GND</text>
<text x="62.1" y="29.4">VBST</text>
<text x="132.1" y="29.4">GND</text>
<text x="136.2" y="29.4">VBST</text>
<text x="208.9" y="28">GND</text>
<text x="213" y="28">VBST</text>
<text x="58" y="32.1">SW</text>
<text x="58" y="34.9">VIN</text>
<text x="63" y="34.9">VFB</text>
<text x="63.6" y="32.1">EN</text>
<text x="132.1" y="32.1">SW</text>
<text x="132.1" y="34.9">VIN</text>
<text x="137" y="34.9">VFB</text>
<text x="137.7" y="32.1">EN</text>
<text x="208.9" y="30.8">SW</text>
<text x="208.9" y="33.5">VIN</text>
<text x="213.8" y="33.5">VFB</text>
<text x="214.5" y="30.8">EN</text>
<text x="58" y="37.6">PG</text>
<text x="63.8" y="37.6">SS</text>
<text x="132.1" y="37.6">PG</text>
<text x="137.9" y="37.6">SS</text>
<text x="208.9" y="36.2">PG</text>
<text x="214.7" y="36.2">SS</text>
<text x="62.1" y="67.8">GND</text>
<text x="62.1" y="70.5">SW</text>
<text x="66.3" y="67.8">VBST</text>
<text x="67.8" y="70.5">EN</text>
<text x="99.7" y="71.9">VCC</text>
<text x="138.9" y="66.4">GND</text>
<text x="138.9" y="69.2">SW</text>
<text x="138.9" y="71.9">VIN</text>
<text x="143.1" y="66.4">VBST</text>
<text x="143.9" y="71.9">VFB</text>
<text x="144.6" y="69.2">EN</text>
<text x="62.1" y="73.3">VIN</text>
<text x="62.1" y="76">PG</text>
<text x="67.1" y="73.3">VFB</text>
<text x="67.9" y="76">SS</text>
<text x="99.6" y="74.6">GND</text>
<text x="138.9" y="74.6">PG</text>
<text x="144.7" y="74.6">SS</text>
<text x="206.2" y="123.9">P1</text>
<text x="212.7" y="124">5V_</text>
<text x="213.3" y="125.4">R0</text>
<text x="213.4" y="122.6">5V</text>
<text x="213.3" y="126.8">R1</text>
<text x="213.3" y="128.1">R2</text>
<text x="213.3" y="129.5">R3</text>
<text x="213.3" y="130.9">R4</text>
<text x="44.7" y="137.7">GND</text>
<text x="97.8" y="137.7">GND</text>
<text x="97.8" y="135">UD+</text>
<text x="97.8" y="136.4">UD-</text>
<text x="105.2" y="136.4">RXD</text>
<text x="105.3" y="137.7">TXD</text>
<text x="106.4" y="135">V3</text>
<text x="210.7" y="136.4">GND_1</text>
<text x="213.3" y="132.2">R5</text>
<text x="213.3" y="133.6">R6</text>
<text x="213.3" y="135">R7</text>
<text x="213.3" y="137.7">G0</text>
<text x="40.2" y="143.2">P1</text>
<text x="44.2" y="139.1">VBUS</text>
<text x="44.3" y="140.5">SBU2</text>
<text x="45" y="141.9">CC1</text>
<text x="45" y="143.2">DN2</text>
<text x="97.8" y="139.1">RTS#</text>
<text x="105.2" y="139.1">VCC</text>
<text x="155.7" y="139.1">TCK</text>
<text x="155.7" y="140.5">TDO</text>
<text x="155.7" y="141.9">TMS</text>
<text x="155.7" y="143.2">NC_1</text>
<text x="159.8" y="139.1">GND_1</text>
<text x="160" y="140.5">VCC_1</text>
<text x="160.8" y="141.9">NC_3</text>
<text x="160.8" y="143.2">NC_2</text>
<text x="213.3" y="139.1">G1</text>
<text x="213.3" y="140.5">G2</text>
<text x="213.3" y="141.9">G3</text>
<text x="213.3" y="143.2">G4</text>
<text x="40.2" y="144.6">P2</text>
<text x="40.2" y="146">P3</text>
<text x="40.2" y="147.3">P4</text>
<text x="44.3" y="148.7">SBU1</text>
<text x="45" y="146">DN1</text>
<text x="45.1" y="144.6">DP1</text>
<text x="45.1" y="147.3">DP2</text>
<text x="155.7" y="144.6">TDI</text>
<text x="159.8" y="144.6">GND_2</text>
<text x="210.7" y="148.7">GND_2</text>
<text x="213.3" y="144.6">G5</text>
<text x="213.3" y="146">G6</text>
<text x="213.3" y="147.3">G7</text>
<text x="42.8" y="151.4">VBUS_2</text>
<text x="43.3" y="152.8">GND_2</text>
<text x="45" y="150.1">CC2</text>
<text x="213.4" y="150.1">B0</text>
<text x="213.4" y="151.4">B1</text>
<text x="213.4" y="152.8">B2</text>
<text x="213.4" y="154.2">B3</text>
<text x="213.4" y="155.6">B4</text>
<text x="97.8" y="156.9">CH1</text>
<text x="97.8" y="158.3">CH2</text>
<text x="97.8" y="161.1">GND_1</text>
<text x="103.7" y="161.1">GND_2</text>
<text x="104.6" y="158.3">NC_3</text>
<text x="104.6" y="156.9">NC_4</text>
<text x="210.7" y="161.1">GND_3</text>
<text x="213.4" y="156.9">B5</text>
<text x="213.4" y="158.3">B6</text>
<text x="213.4" y="159.7">B7</text>
<text x="97.8" y="163.8">CH3</text>
<text x="97.8" y="165.2">CH4</text>
<text x="104.6" y="165.2">NC_1</text>
<text x="104.6" y="163.8">NC_2</text>
<text x="209.3" y="167.9">BL_CTRL</text>
<text x="210.4" y="163.8">HSYNC</text>
<text x="210.5" y="165.2">VSYNC</text>
<text x="211.5" y="162.4">DCLK</text>
<text x="212.2" y="166.5">DEN</text>
<text x="209" y="169.3">CTP_RST</text>
<text x="209" y="170.6">CTP_SDA</text>
<text x="209.2" y="173.4">CTP_SCL</text>
<text x="213" y="172">NC</text>
<text x="206.2" y="176">P2</text>
<text x="209" y="176.1">LCD_RST</text>
<text x="209.4" y="174.8">CTP_INT</text>
</g>
<g font-size="1.2" fill="#f00">
<text x="73" y="31.2">PG_1V8</text>
<text x="145.7" y="31.2">PG_1V0</text>
<text x="35.9" y="43.5">PG_1V5</text>
<text x="108.6" y="44.9">PG_1V8</text>
<text x="186.8" y="43.5">PG_1V0</text>
<text x="74.3" y="69.6">PG_1V5</text>
<text x="151.2" y="68.2">PG_3V3</text>
<text x="116.9" y="83.3">PG_ALL</text>
<text x="40" y="87.4">PG_3V3</text>
<text x="222.5" y="124.4">RGB_LCD_R0</text>
<text x="222.5" y="125.8">RGB_LCD_R1</text>
<text x="222.5" y="127.2">RGB_LCD_R2</text>
<text x="222.5" y="128.5">RGB_LCD_R3</text>
<text x="222.5" y="129.9">RGB_LCD_R4</text>
<text x="222.5" y="131.3">RGB_LCD_R5</text>
<text x="89.4" y="134">USB_DP</text>
<text x="89.4" y="135.4">USB_DN</text>
<text x="112.8" y="135.4">CH340_UART_RX</text>
<text x="112.8" y="136.8">CH340_UART_TX</text>
<text x="222.5" y="132.7">RGB_LCD_R6</text>
<text x="222.5" y="134">RGB_LCD_R7</text>
<text x="222.5" y="136.8">RGB_LCD_G0</text>
<text x="62" y="142.3">USB_DN</text>
<text x="145.7" y="138.2">FPGA_TCK</text>
<text x="145.7" y="139.5">FPGA_TDO</text>
<text x="145.7" y="140.9">FPGA_TMS</text>
<text x="145.7" y="143.6">FPGA_TDI</text>
<text x="222.5" y="138.2">RGB_LCD_G1</text>
<text x="222.5" y="139.5">RGB_LCD_G2</text>
<text x="222.5" y="140.9">RGB_LCD_G3</text>
<text x="222.5" y="142.3">RGB_LCD_G4</text>
<text x="222.5" y="143.6">RGB_LCD_G5</text>
<text x="62" y="146.4">USB_DP</text>
<text x="222.5" y="145">RGB_LCD_G6</text>
<text x="222.5" y="146.4">RGB_LCD_G7</text>
<text x="222.5" y="149.1">RGB_LCD_B0</text>
<text x="222.5" y="150.5">RGB_LCD_B1</text>
<text x="222.5" y="151.9">RGB_LCD_B2</text>
<text x="222.5" y="153.2">RGB_LCD_B3</text>
<text x="222.5" y="154.6">RGB_LCD_B4</text>
<text x="222.5" y="156">RGB_LCD_B5</text>
<text x="222.5" y="157.4">RGB_LCD_B6</text>
<text x="222.5" y="158.7">RGB_LCD_B7</text>
<text x="222.5" y="161.5">RGB_LCD_CLK</text>
<text x="85.3" y="162.8">USB_DP</text>
<text x="85.3" y="164.2">USB_DN</text>
<text x="114.1" y="162.8">USB_DP</text>
<text x="114.1" y="164.2">USB_DN</text>
<text x="222.5" y="162.8">RGB_LCD_HSYNC</text>
<text x="222.5" y="164.2">RGB_LCD_VSYNC</text>
<text x="222.5" y="165.6">RGB_LCD_DE</text>
<text x="222.5" y="167">RGB_LCD_BL</text>
<text x="222.5" y="168.3">RGB_LCD_TP_RES</text>
<text x="222.5" y="169.7">RGB_LCD_TP_SDA</text>
<text x="222.5" y="171.1">RGB_LCD_RESERVE</text>
<text x="222.5" y="172.4">RGB_LCD_TP_SCL</text>
<text x="222.5" y="173.8">RGB_LCD_TP_INT</text>
<text x="222.5" y="175.2">RGB_LCD_RST</text>
</g>
<g font-size="1">
<text x="28.8" y="1">5</text>
<text x="83.7" y="1">4</text>
<text x="138.5" y="1">3</text>
<text x="193.4" y="1">2</text>
<text x="248.3" y="1">1</text>
<text x=".4" y="28">D</text>
<text x="276.1" y="28">D</text>
<text x=".4" y="79.4">C</text>
<text x="276.1" y="79.4">C</text>
<text x=".4" y="130.9">B</text>
<text x="276.1" y="130.9">B</text>
<text x=".4" y="182.3">A</text>
<text x="276.1" y="182.3">A</text>
<text x="28.8" y="208.2">5</text>
<text x="83.7" y="208.2">4</text>
<text x="138.5" y="208.2">3</text>
<text x="193.4" y="208.2">2</text>
<text x="248.3" y="208.2">1</text>
</g>
</svg>
